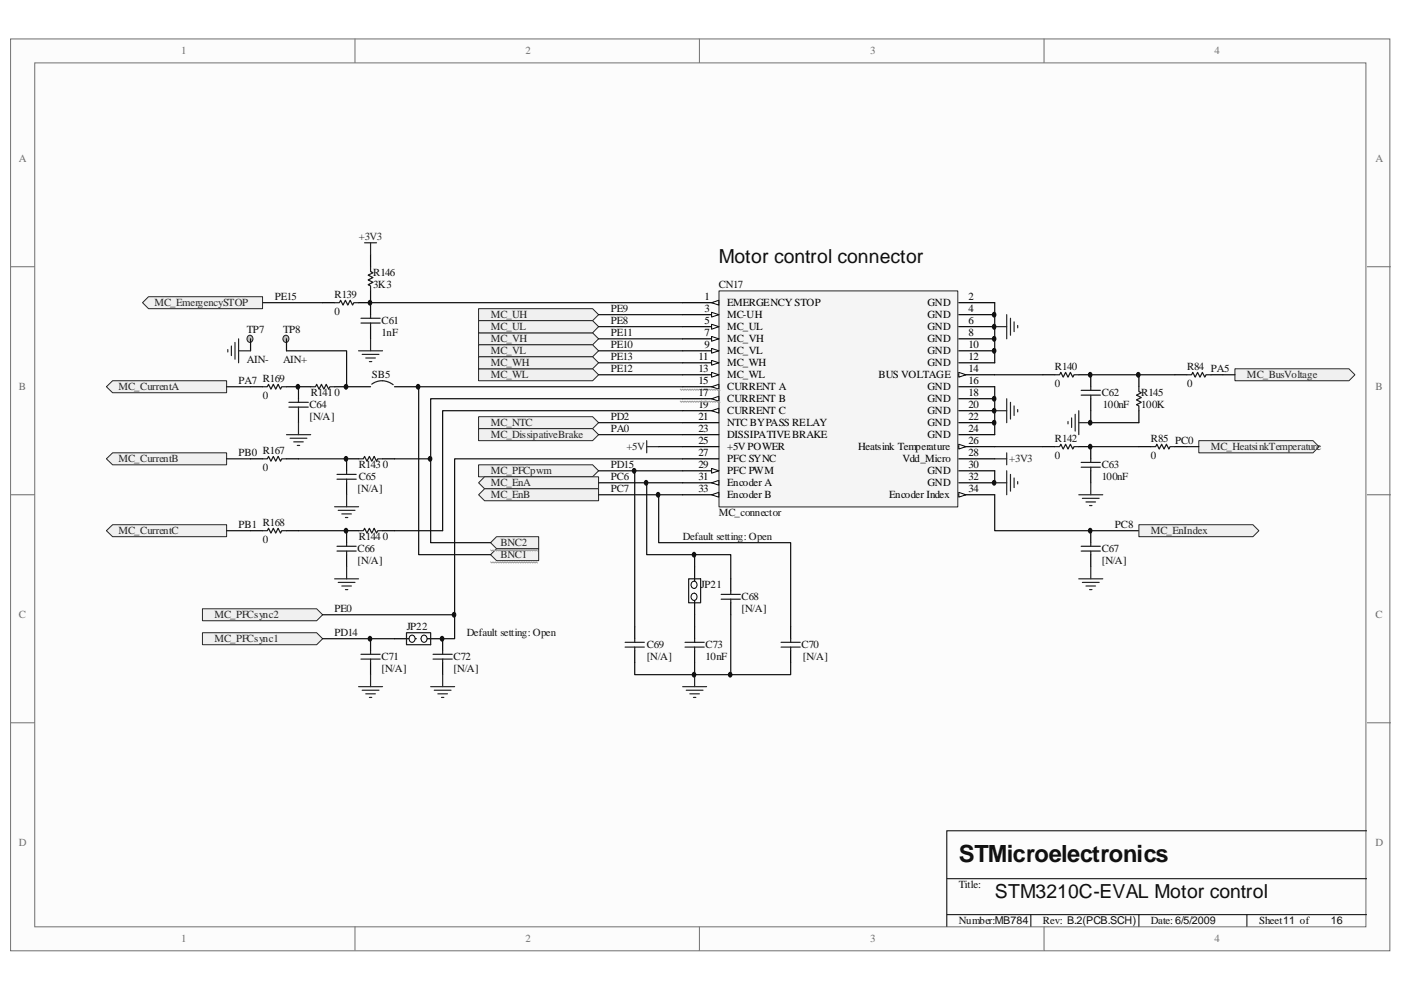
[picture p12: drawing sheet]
<svg xmlns="http://www.w3.org/2000/svg" width="297mm" height="210mm" viewBox="0 0 297 210" stroke-linecap="round" stroke-linejoin="round" font-family="sans-serif">
<path d="M2.3 8.3h292.4v193.3h-292.4z" fill="#fcfcfc"/>
<path d="M2.2 8.3h292.5v193.3h-292.5z" fill="none" stroke="#6e6e6e" stroke-width=".21"/>
<path d="M7.4 13.4h282.2v183.1h-282.2z" fill="#fcfcfc"/>
<g fill="none" stroke="#6e6e6e" stroke-width=".21">
<path d="M7.4 13.3h282.2v183.2h-282.2zM75.3 8.2v5.1M148.3 8.2v5.1M221.4 8.2v5.1M2.2 56.6h5.1M289.8 56.6h5.1M2.2 104.9h5.1M289.8 104.9h5.1M2.2 153.2h5.1M289.8 153.2h5.1M75.3 196.5v5.1M148.3 196.5v5.1"/>
<path d="M221.4 196.5v5.1"/>
</g>
<path d="M289.8 176.1h-89.1v20.4M200.7 186.3h89.1M200.7 193.9h89.1M218.6 193.9v2.6M241.5 193.9v2.6M264.4 193.9v2.6" fill="none" stroke="#000" stroke-width=".21"/>
<g fill="none" stroke="#000" stroke-width=".25">
<path d="M78.6 54v2.6M68.4 64.2h2.5M76 64.2h2.6M78.6 61.6v5.1M78.6 69.3v2.5M221.1 79.5h2.5M228.7 79.5h2.6v2.5M63.3 87.1v2.5M65.9 82h-2.6v2.5M70.9 82h2.6M76 97.3h-2.5v2.5M81.1 97.3h2.5"/>
<path d="M221.1 94.7h2.5M228.7 94.7h2.6v2.6M231.3 84.5v2.6M231.3 99.8v2.6M73.5 102.4v2.5M73.5 117.6v2.5M76 112.5h-2.5v2.6M81.1 112.5h2.5M231.3 112.5v2.6M231.3 117.6v2.5M89.3 135.4h4.5v2.6M134.6 132.9v2.5"/>
<path d="M134.6 138v2.5M147.3 132.9v2.5M147.3 138v2.5M167.6 132.9v2.5M167.6 138v2.5M93.8 140.5v2.5"/>
</g>
<g fill="none" stroke="#1c1c1c" stroke-width=".25">
<path d="M78.6 56.6v1l.5 .2-1 .5 1 .5-1 .6 1 .5-1 .5 .5 .2v1M70.9 64.2h1.1l.2-.5 .5 1 .5-1 .5 1 .5-1 .6 1 .2-.5h1M76.5 67.5h4.1M76.5 68.5h4.1M78.6 66.7v.8M78.6 68.5v.8M223.6 79.5h1.1l.2-.5 .5 1 .5-1 .5 1 .5-1 .6 1 .2-.5h1M61.3 85.3h4.1M61.3 86.3h4.1M63.3 84.5v.8M63.3 86.3v.8M65.9 82h1l.2-.5 .5 1 .6-1 .5 1 .5-1 .5 1 .2-.5h1"/>
<path d="M73.5 99.8v.8M76 97.3h1l.3-.5 .5 1 .5-1 .5 1 .5-1 .5 1 .3-.5h1M223.6 94.7h1.1l.2-.5 .5 1 .5-1 .5 1 .5-1 .6 1 .2-.5h1M229.2 82.8h4.1M229.2 83.8h4.1M229.2 98h4.1M229.2 99.1h4.1M231.3 82v.8M231.3 83.8v.7M231.3 97.3v.7M231.3 99.1v.7M71.5 100.6h4"/>
<path d="M71.5 101.6h4M71.5 115.8h4M71.5 116.8h4M73.5 101.6v.8M73.5 115.1v.7M73.5 116.8v.8M76 112.5h1l.3-.5 .5 1 .5-1 .5 1 .5-1 .5 1 .3-.5h1M229.2 115.8h4.1M229.2 116.8h4.1M231.3 115.1v.7M231.3 116.8v.8M91.8 138.7h4.1"/>
<path d="M91.8 139.7h4.1M93.8 138v.7M93.8 139.7v.8M132.5 136.2h4.1M132.5 137.2h4.1M134.6 135.4v.8M134.6 137.2v.8M145.2 136.2h4.1M145.2 137.2h4.1M147.3 135.4v.8M147.3 137.2v.8M165.6 136.2h4.1"/>
<path d="M165.6 137.2h4.1M167.6 135.4v.8M167.6 137.2v.8"/>
</g>
<g fill="none" stroke="#262626" stroke-width=".25">
<path d="M77.3 51.5h2.5M78.6 51.5v2.5M76 74.4h5.1M76.8 75.1h3.5M77.6 75.9h2M78.3 76.7h.5M78.6 71.8v2.6M210.9 69.3h2.5M213.4 66.7v5.1M214.2 67.5v3.6M215 68.2v2.1M215.8 69v.5"/>
<path d="M60.7 92.2h5.2M61.5 92.9h3.6M62.3 93.7h2M63 94.4h.5M63.3 89.6v2.6M137.1 93.4v2.6M137.1 94.7h2.6M210.9 97.3h2.5M210.9 87.1h2.5M213.4 84.5v5.1M213.4 96v2.6M213.4 99.8v5.1"/>
<path d="M214.2 85.3v3.6M215 86.1v2M215.8 86.8v.5M226.4 89.4v.5M227.2 88.6v2M228 87.8v3.6M228.7 87.1v5.1M228.7 89.6h2.6M70.9 107.4h5.1M71.7 108.2h3.6M72.5 109h2M73.2 109.7h.5"/>
<path d="M73.5 104.9v2.5M210.9 102.4h2.5M214.2 100.6v3.5M215 101.3v2.1M215.8 102.1v.5M228.7 104.9h5.1M229.5 105.7h3.5M230.2 106.4h2.1M231 107.2h.5M231.3 102.4v2.5M70.9 122.7h5.1M71.7 123.5h3.6"/>
<path d="M72.5 124.2h2M73.2 125h.5M73.5 120.1v2.6M228.7 122.7h5.1M229.5 123.5h3.5M230.2 124.2h2.1M231 125h.5M231.3 120.1v2.6M91.3 145.6h5.1M92.1 146.3h3.5M92.8 147.1h2.1M93.6 147.9h.5"/>
<path d="M93.8 143v2.6M144.7 145.6h5.1M145.5 146.3h3.6M146.3 147.1h2M147 147.9h.5M147.3 143v2.6"/>
</g>
<g fill="none" stroke="#0e0e0e" stroke-width=".25">
<path d="M55.7 64.2h12.7M210.9 64.2v12.7M210.9 79.5h10.2M63.3 97.3h10.2M139.7 94.7h5M210.9 94.7h10.2M210.9 82v10.2M231.3 94.7h10.2M63.3 112.5h10.2M144.7 104.9h-5v10.2h27.9v17.8M144.7 102.4h-7.6v15.2h10.2v2.5M134.6 140.5v2.5h33v-2.5"/>
<path d="M147.3 140.5v2.5"/>
</g>
<path d="M89.5 134.9a.68 .68 0 0 1 .9 .1 .68 .68 0 0 1 0 .9 .68 .68 0 0 1-.9 .1 .92 .92 0 0 1 0-1.1z" fill-rule="evenodd" fill="#fcfcfc"/>
<path d="M89.5 134.9a.68 .68 0 0 1 .9 .1 .68 .68 0 0 1 0 .9 .68 .68 0 0 1-.9 .1 .92 .92 0 0 1 0-1.1z" fill="none" stroke="#000" stroke-width=".21"/>
<path d="M83.6 135.4h4.7" fill="none" stroke="#000" stroke-width=".25"/>
<path d="M86.9 134.9a.68 .68 0 0 1 .9 .1 .68 .68 0 0 1 0 .9 .68 .68 0 0 1-.9 .1 .92 .92 0 0 1 0-1.1z" fill-rule="evenodd" fill="#fcfcfc"/>
<path d="M86.9 134.9a.68 .68 0 0 1 .9 .1 .68 .68 0 0 1 0 .9 .68 .68 0 0 1-.9 .1 .92 .92 0 0 1 0-1.1z" fill="none" stroke="#000" stroke-width=".21"/>
<path d="M76.5 138.7h4.1M76.5 139.7h4.1M78.6 138v.7M78.6 139.7v.8M86.2 134.2h5.1v2.5h-5.1z" fill="none" stroke="#1c1c1c" stroke-width=".25"/>
<path d="M78.6 135.4v2.6M78.6 140.5v2.5" fill="none" stroke="#000" stroke-width=".25"/>
<path d="M76 145.6h5.1M76.8 146.3h3.5M77.6 147.1h2M78.3 147.9h.5M78.6 143v2.6" fill="none" stroke="#262626" stroke-width=".25"/>
<path d="M152.5 61.7h50.6v45.8h-50.6z" fill="#f5f5f5"/>
<path d="M152.4 61.7h50.7v45.8h-50.7z" fill="none" stroke="#262626" stroke-width=".21"/>
<path d="M144.7 64.2h7.7" fill="none" stroke="#000" stroke-width=".25"/>
<path d="M150.9 64.2l1.5-.5v1z" fill="#fcfcfc"/>
<path d="M150.9 64.2l1.5-.5v1z" fill="none" stroke="#000" stroke-width=".21"/>
<path d="M144.7 66.7h7.7" fill="none" stroke="#000" stroke-width=".25"/>
<path d="M150.9 66.2l1.5 .5-1.5 .5z" fill="#fcfcfc"/>
<path d="M150.9 66.2l1.5 .5-1.5 .5z" fill="none" stroke="#000" stroke-width=".21"/>
<path d="M144.7 69.3h7.7" fill="none" stroke="#000" stroke-width=".25"/>
<path d="M150.9 68.7l1.5 .6-1.5 .5z" fill="#fcfcfc"/>
<path d="M150.9 68.7l1.5 .6-1.5 .5z" fill="none" stroke="#000" stroke-width=".21"/>
<path d="M144.7 71.8h7.7" fill="none" stroke="#000" stroke-width=".25"/>
<path d="M150.9 71.3l1.5 .5-1.5 .5z" fill="#fcfcfc"/>
<path d="M150.9 71.3l1.5 .5-1.5 .5z" fill="none" stroke="#000" stroke-width=".21"/>
<path d="M144.7 74.4h7.7" fill="none" stroke="#000" stroke-width=".25"/>
<path d="M150.9 73.9l1.5 .5-1.5 .5z" fill="#fcfcfc"/>
<path d="M150.9 73.9l1.5 .5-1.5 .5z" fill="none" stroke="#000" stroke-width=".21"/>
<path d="M144.7 76.9h7.7" fill="none" stroke="#000" stroke-width=".25"/>
<path d="M150.9 76.4l1.5 .5-1.5 .5z" fill="#fcfcfc"/>
<path d="M150.9 76.4l1.5 .5-1.5 .5z" fill="none" stroke="#000" stroke-width=".21"/>
<path d="M144.7 79.5h7.7" fill="none" stroke="#000" stroke-width=".25"/>
<path d="M150.9 79l1.5 .5-1.5 .5z" fill="#fcfcfc"/>
<path d="M150.9 79l1.5 .5-1.5 .5z" fill="none" stroke="#000" stroke-width=".21"/>
<path d="M144.7 82h7.7" fill="none" stroke="#000" stroke-width=".25"/>
<path d="M150.9 82l1.5-.5v1z" fill="#fcfcfc"/>
<path d="M150.9 82l1.5-.5v1z" fill="none" stroke="#000" stroke-width=".21"/>
<path d="M144.2 82.5l.3 .3 .2-.3 .3 .3 .2-.3 .3 .3 .3-.3 .2 .3 .3-.3 .2 .3 .3-.3 .2 .3 .3-.3 .2 .3 .3-.3 .2 .3 .3-.3 .2 .3 .3-.3 .3 .3 .2-.3 .3 .3 .2-.3 .3 .3 .3-.3 .2 .3 .3-.3 .2 .3 .3-.3 .2 .3 .3-.3 .2 .3 .3-.3 .3 .3" fill="none" stroke="#9f9f9f" stroke-width=".21"/>
<path d="M144.7 87.1h7.7" fill="none" stroke="#000" stroke-width=".25"/>
<path d="M150.9 87.1l1.5-.5v1z" fill="#fcfcfc"/>
<path d="M150.9 87.1l1.5-.5v1z" fill="none" stroke="#000" stroke-width=".21"/>
<path d="M144.7 84.5h7.7" fill="none" stroke="#000" stroke-width=".25"/>
<path d="M150.9 84.5l1.5-.5v1z" fill="#fcfcfc"/>
<path d="M150.9 84.5l1.5-.5v1z" fill="none" stroke="#000" stroke-width=".21"/>
<path d="M144.2 85l.3 .3 .2-.3 .3 .3 .2-.3 .3 .3 .3-.3 .2 .3 .3-.3 .2 .3 .3-.3 .2 .3 .3-.3 .2 .3 .3-.3 .2 .3 .3-.3 .2 .3 .3-.3 .3 .3 .2-.3 .3 .3 .2-.3 .3 .3 .3-.3 .2 .3 .3-.3 .2 .3 .3-.3 .2 .3 .3-.3 .2 .3 .3-.3 .3 .3" fill="none" stroke="#9f9f9f" stroke-width=".21"/>
<path d="M144.7 89.6h7.7M144.7 92.2h7.7M144.7 94.7h7.7M144.7 97.3h7.7M144.7 99.8h7.7" fill="none" stroke="#000" stroke-width=".25"/>
<path d="M150.9 99.3l1.5 .5-1.5 .5z" fill="#fcfcfc"/>
<path d="M150.9 99.3l1.5 .5-1.5 .5z" fill="none" stroke="#000" stroke-width=".21"/>
<path d="M144.7 102.4h7.7" fill="none" stroke="#000" stroke-width=".25"/>
<path d="M150.9 102.4l1.5-.5v1z" fill="#fcfcfc"/>
<path d="M150.9 102.4l1.5-.5v1z" fill="none" stroke="#000" stroke-width=".21"/>
<path d="M144.7 104.9h7.7" fill="none" stroke="#000" stroke-width=".25"/>
<path d="M150.9 104.9l1.5-.5v1z" fill="#fcfcfc"/>
<path d="M150.9 104.9l1.5-.5v1z" fill="none" stroke="#000" stroke-width=".21"/>
<path d="M203.3 64.2h7.6M203.3 66.7h7.6M203.3 69.3h7.6M203.3 71.8h7.6M203.3 74.4h7.6M203.3 76.9h7.6M203.3 79.5h7.6" fill="none" stroke="#000" stroke-width=".25"/>
<path d="M203.3 79l1.5 .5-1.5 .5z" fill="#fcfcfc"/>
<path d="M203.3 79l1.5 .5-1.5 .5z" fill="none" stroke="#000" stroke-width=".21"/>
<path d="M203.3 82h7.6M203.3 84.5h7.6M203.3 87.1h7.6M203.3 89.6h7.6M203.3 92.2h7.6M203.3 94.7h7.6" fill="none" stroke="#000" stroke-width=".25"/>
<path d="M203.3 94.2l1.5 .5-1.5 .5z" fill="#fcfcfc"/>
<path d="M203.3 94.2l1.5 .5-1.5 .5z" fill="none" stroke="#000" stroke-width=".21"/>
<path d="M203.3 97.3h7.6M203.3 99.8h7.6M203.3 102.4h7.6M203.3 104.9h7.6" fill="none" stroke="#000" stroke-width=".25"/>
<path d="M203.3 104.4l1.5 .5-1.5 .5z" fill="#fcfcfc"/>
<path d="M203.3 104.4l1.5 .5-1.5 .5z" fill="none" stroke="#000" stroke-width=".21"/>
<path d="M78.6 64.2h66.1M144.7 99.8h-10.1v33.1M144.7 97.3h-48.3v38.1h-2.6M210.9 99.8v2.6M210.9 104.9v7.6h30.6" fill="none" stroke="#0e0e0e" stroke-width=".25"/>
<path d="M30.2 64.2l1.3-1.3h24.2v2.5h-24.2z" fill-rule="evenodd" fill="#f0f0f0"/>
<path d="M30.2 64.2l1.3-1.3h24.2v2.5h-24.2z" fill="none" stroke="#262626" stroke-width=".21"/>
<path d="M22.6 82l1.3-1.3h24.1v2.6h-24.1z" fill-rule="evenodd" fill="#f0f0f0"/>
<path d="M22.6 82l1.3-1.3h24.1v2.6h-24.1z" fill="none" stroke="#262626" stroke-width=".21"/>
<path d="M22.6 97.3l1.3-1.3h24.1v2.6h-24.1z" fill-rule="evenodd" fill="#f0f0f0"/>
<path d="M22.6 97.3l1.3-1.3h24.1v2.6h-24.1z" fill="none" stroke="#262626" stroke-width=".21"/>
<path d="M22.6 112.5l1.3-1.2h24.1v2.5h-24.1z" fill-rule="evenodd" fill="#f0f0f0"/>
<path d="M22.6 112.5l1.3-1.2h24.1v2.5h-24.1z" fill="none" stroke="#262626" stroke-width=".21"/>
<path d="M42.9 134.2h24.2l1.3 1.2-1.3 1.3h-24.2z" fill-rule="evenodd" fill="#f0f0f0"/>
<path d="M42.9 134.2h24.2l1.3 1.2-1.3 1.3h-24.2z" fill="none" stroke="#262626" stroke-width=".21"/>
<path d="M68.4 135.4h15.2" fill="none" stroke="#0e0e0e" stroke-width=".25"/>
<path d="M42.9 129.1h24.2l1.3 1.2-1.3 1.3h-24.2z" fill-rule="evenodd" fill="#f0f0f0"/>
<path d="M42.9 129.1h24.2l1.3 1.2-1.3 1.3h-24.2z" fill="none" stroke="#262626" stroke-width=".21"/>
<path d="M68.4 130.3h28" fill="none" stroke="#0e0e0e" stroke-width=".25"/>
<path d="M101.5 78.2h24.1l1.3 1.3-1.3 1.2h-24.1z" fill-rule="evenodd" fill="#f0f0f0"/>
<path d="M101.5 78.2h24.1l1.3 1.3-1.3 1.2h-24.1z" fill="none" stroke="#262626" stroke-width=".21"/>
<path d="M101.5 70.6h24.1l1.3 1.2-1.3 1.3h-24.1z" fill-rule="evenodd" fill="#f0f0f0"/>
<path d="M101.5 70.6h24.1l1.3 1.2-1.3 1.3h-24.1z" fill="none" stroke="#262626" stroke-width=".21"/>
<path d="M101.5 73.1h24.1l1.3 1.3-1.3 1.2h-24.1z" fill-rule="evenodd" fill="#f0f0f0"/>
<path d="M101.5 73.1h24.1l1.3 1.3-1.3 1.2h-24.1z" fill="none" stroke="#262626" stroke-width=".21"/>
<path d="M101.5 65.4h24.1l1.3 1.3-1.3 1.3h-24.1z" fill-rule="evenodd" fill="#f0f0f0"/>
<path d="M101.5 65.4h24.1l1.3 1.3-1.3 1.3h-24.1z" fill="none" stroke="#262626" stroke-width=".21"/>
<path d="M101.5 68h24.1l1.3 1.3-1.3 1.3h-24.1z" fill-rule="evenodd" fill="#f0f0f0"/>
<path d="M101.5 68h24.1l1.3 1.3-1.3 1.3h-24.1z" fill="none" stroke="#262626" stroke-width=".21"/>
<path d="M101.5 75.6h24.1l1.3 1.3-1.3 1.3h-24.1z" fill-rule="evenodd" fill="#f0f0f0"/>
<path d="M101.5 75.6h24.1l1.3 1.3-1.3 1.3h-24.1z" fill="none" stroke="#262626" stroke-width=".21"/>
<path d="M126.9 66.7h17.8M126.9 69.3h17.8M126.9 71.8h17.8M126.9 74.4h17.8M126.9 76.9h17.8M126.9 79.5h17.8" fill="none" stroke="#0e0e0e" stroke-width=".25"/>
<path d="M101.5 88.3h24.1l1.3 1.3-1.3 1.3h-24.1z" fill-rule="evenodd" fill="#f0f0f0"/>
<path d="M101.5 88.3h24.1l1.3 1.3-1.3 1.3h-24.1z" fill="none" stroke="#262626" stroke-width=".21"/>
<path d="M101.5 90.9h24.1l1.3 1.3-1.3 1.2h-24.1z" fill-rule="evenodd" fill="#f0f0f0"/>
<path d="M101.5 90.9h24.1l1.3 1.3-1.3 1.2h-24.1z" fill="none" stroke="#262626" stroke-width=".21"/>
<path d="M126.9 89.6h17.8M126.9 92.2h17.8" fill="none" stroke="#0e0e0e" stroke-width=".25"/>
<path d="M101.5 98.6h24.1l1.3 1.2-1.3 1.3h-24.1z" fill-rule="evenodd" fill="#f0f0f0"/>
<path d="M101.5 98.6h24.1l1.3 1.2-1.3 1.3h-24.1z" fill="none" stroke="#262626" stroke-width=".21"/>
<path d="M101.5 102.4l1.2-1.3h24.2v2.5h-24.2z" fill-rule="evenodd" fill="#f0f0f0"/>
<path d="M101.5 102.4l1.2-1.3h24.2v2.5h-24.2z" fill="none" stroke="#262626" stroke-width=".21"/>
<path d="M101.5 104.9l1.2-1.3h24.2v2.6h-24.2z" fill-rule="evenodd" fill="#f0f0f0"/>
<path d="M101.5 104.9l1.2-1.3h24.2v2.6h-24.2z" fill="none" stroke="#262626" stroke-width=".21"/>
<path d="M126.9 99.8h7.7M126.9 102.4h10.2M126.9 104.9h12.8" fill="none" stroke="#0e0e0e" stroke-width=".25"/>
<path d="M254.2 93.4h24.2l1.3 1.3-1.3 1.3h-24.2z" fill-rule="evenodd" fill="#f0f0f0"/>
<path d="M254.2 93.4h24.2l1.3 1.3-1.3 1.3h-24.2z" fill="none" stroke="#262626" stroke-width=".21"/>
<path d="M261.8 78.2h24.2l1.3 1.3-1.3 1.2h-24.2z" fill-rule="evenodd" fill="#f0f0f0"/>
<path d="M261.8 78.2h24.2l1.3 1.3-1.3 1.2h-24.2z" fill="none" stroke="#262626" stroke-width=".21"/>
<path d="M241.5 111.3h24.1l1.3 1.2-1.3 1.3h-24.1z" fill-rule="evenodd" fill="#f0f0f0"/>
<path d="M241.5 111.3h24.1l1.3 1.2-1.3 1.3h-24.1z" fill="none" stroke="#262626" stroke-width=".21"/>
<path d="M241.5 79.5v2.5M241.5 87.1v2.5M147.3 120.1v4.7" fill="none" stroke="#000" stroke-width=".25"/>
<path d="M241.5 82v1l.5 .3-1 .5 1 .5-1 .5 1 .5-1 .5 .5 .3v1" fill="none" stroke="#1c1c1c" stroke-width=".25"/>
<path d="M231.3 79.5h17.8M231.3 87.1v2.5h10.2" fill="none" stroke="#0e0e0e" stroke-width=".25"/>
<path d="M146.7 123.5a.67 .67 0 0 1 .9 0 .67 .67 0 0 1 0 .9 .67 .67 0 0 1-.9 .1 .86 .86 0 0 1 0-1z" fill-rule="evenodd" fill="#fcfcfc"/>
<path d="M146.7 123.5a.67 .67 0 0 1 .9 0 .67 .67 0 0 1 0 .9 .67 .67 0 0 1-.9 .1 .86 .86 0 0 1 0-1z" fill="none" stroke="#000" stroke-width=".21"/>
<path d="M147.3 125.8v4.5" fill="none" stroke="#000" stroke-width=".25"/>
<path d="M146.7 126a.67 .67 0 0 1 .9 .1 .67 .67 0 0 1 0 .9 .67 .67 0 0 1-.9 .1 .86 .86 0 0 1 0-1.1z" fill-rule="evenodd" fill="#fcfcfc"/>
<path d="M146.7 126a.67 .67 0 0 1 .9 .1 .67 .67 0 0 1 0 .9 .67 .67 0 0 1-.9 .1 .86 .86 0 0 1 0-1.1z" fill="none" stroke="#000" stroke-width=".21"/>
<path d="M146 122.7h2.5v5.1h-2.5zM152.9 126h4.1M152.9 127h4.1M154.9 125.3v.7M154.9 127v.8" fill="none" stroke="#1c1c1c" stroke-width=".25"/>
<path d="M147.3 117.6h7.6v5.1M147.3 130.3v2.6M154.9 130.3v12.7" fill="none" stroke="#0e0e0e" stroke-width=".25"/>
<path d="M154.9 122.7v2.6M154.9 127.8v2.5" fill="none" stroke="#000" stroke-width=".25"/>
<path d="M104 117.6l1.3-1.3h8.9v2.6h-8.9z" fill-rule="evenodd" fill="#f0f0f0"/>
<path d="M104 117.6l1.3-1.3h8.9v2.6h-8.9z" fill="none" stroke="#262626" stroke-width=".21"/>
<path d="M104 119.1l.3 .3 .2-.3 .3 .3 .2-.3 .3 .3 .2-.3 .3 .3 .2-.3 .3 .3 .2-.3 .3 .3 .3-.3 .2 .3 .3-.3 .3 .3 .2-.3 .3 .3 .2-.3 .3 .3 .2-.3 .3 .3 .2-.3 .3 .3 .2-.3 .3 .3 .3-.3 .2 .3 .3-.3 .2 .3 .3-.3 .2 .3 .3-.3 .2 .3 .3-.3 .2 .3 .3-.3 .2 .3 .3-.3 .3 .3" fill="none" stroke="#9f9f9f" stroke-width=".21"/>
<path d="M104 115.1l1.3-1.3h8.9v2.5h-8.9z" fill-rule="evenodd" fill="#f0f0f0"/>
<path d="M104 115.1l1.3-1.3h8.9v2.5h-8.9z" fill="none" stroke="#262626" stroke-width=".21"/>
<path d="M104 116.6l.3 .2 .2-.2 .3 .2 .2-.2 .3 .2 .2-.2 .3 .2 .2-.2 .3 .2 .2-.2 .3 .2 .3-.2 .2 .2 .3-.2 .3 .2 .2-.2 .3 .2 .2-.2 .3 .2 .2-.2 .3 .2 .2-.2 .3 .2 .2-.2 .3 .2 .3-.2 .2 .2 .3-.2 .2 .2 .3-.2 .2 .2 .3-.2 .2 .2 .3-.2 .2 .2 .3-.2 .2 .2 .3-.2 .3 .2" fill="none" stroke="#9f9f9f" stroke-width=".21"/>
<path d="M259.3 79.5h2.5M48 82h5.1M48 97.3h5.1M91.3 97.3v17.8h12.7M144.7 84.5h-53.4v12.8h-7.7M144.7 82h-55.9v35.6h15.2M144.7 87.1h-50.9v25.4h-10.2M251.6 94.7h2.6M48 112.5h5.1" fill="none" stroke="#0e0e0e" stroke-width=".25"/>
<path d="M249.1 79.5h2.5M256.7 79.5h2.6M53.1 82h2.6M53.1 97.3h2.6M60.7 82h2.6M60.7 97.3h2.6M73.5 82h5.1M83.6 82h5.2M241.5 94.7h2.5M249.1 94.7h2.5M53.1 112.5h2.6M60.7 112.5h2.6" fill="none" stroke="#000" stroke-width=".25"/>
<path d="M251.6 79.5h1l.3-.5 .5 1 .5-1 .5 1 .5-1 .5 1 .3-.5h1M55.7 82h1l.2-.5 .5 1 .6-1 .5 1 .5-1 .5 1 .2-.5h1M55.7 97.3h1l.2-.5 .5 1 .6-1 .5 1 .5-1 .5 1 .2-.5h1M78.8 81.4a3.7 3.7 0 0 1 4.6 .2M244 94.7h1l.3-.5 .5 1 .5-1 .5 1 .5-1 .5 1 .3-.5h1M55.7 112.5h1l.2-.5 .5 1 .6-1 .5 1 .5-1 .5 1 .2-.5h1" fill="none" stroke="#1c1c1c" stroke-width=".25"/>
<path d="M60.2 71.3a.67 .67 0 0 1 .9 .1 .67 .67 0 0 1 0 .9 .67 .67 0 0 1-.9 .1 .86 .86 0 0 1 0-1.1z" fill-rule="evenodd" fill="#c0c0c0"/>
<path d="M60.2 71.3a.67 .67 0 0 1 .9 .1 .67 .67 0 0 1 0 .9 .67 .67 0 0 1-.9 .1 .86 .86 0 0 1 0-1.1z" fill="none" stroke="#1c1c1c" stroke-width=".21"/>
<path d="M60.7 71.8v2.6" fill="none" stroke="#000" stroke-width=".25"/>
<path d="M52.6 71.3a.67 .67 0 0 1 .9 .1 .67 .67 0 0 1 0 .9 .67 .67 0 0 1-.9 .1 .86 .86 0 0 1 0-1.1z" fill-rule="evenodd" fill="#c0c0c0"/>
<path d="M52.6 71.3a.67 .67 0 0 1 .9 .1 .67 .67 0 0 1 0 .9 .67 .67 0 0 1-.9 .1 .86 .86 0 0 1 0-1.1z" fill="none" stroke="#1c1c1c" stroke-width=".21"/>
<path d="M53.1 71.8v2.6" fill="none" stroke="#000" stroke-width=".25"/>
<path d="M60.7 74.4h12.8v7.6" fill="none" stroke="#0e0e0e" stroke-width=".25"/>
<path d="M48.3 74.1v.5M49.1 73.4v2M49.8 72.6v3.6M50.6 71.8v5.1M50.6 74.4h2.5" fill="none" stroke="#262626" stroke-width=".25"/>
<path d="M63 81.6a.46 .46 0 0 1 .5 .4 .46 .46 0 0 1-.5 .4 .61 .61 0 0 1 0-.8z" fill-rule="evenodd" fill="#0e0e0e"/>
<path d="M63 81.6a.46 .46 0 0 1 .5 .4 .46 .46 0 0 1-.5 .4 .61 .61 0 0 1 0-.8z" fill="none" stroke="#0e0e0e" stroke-width=".21"/>
<path d="M73.2 112.1a.46 .46 0 0 1 .5 .4 .46 .46 0 0 1-.5 .5 .61 .61 0 0 1 0-.9z" fill-rule="evenodd" fill="#0e0e0e"/>
<path d="M73.2 112.1a.46 .46 0 0 1 .5 .4 .46 .46 0 0 1-.5 .5 .61 .61 0 0 1 0-.9z" fill="none" stroke="#0e0e0e" stroke-width=".21"/>
<path d="M73.2 96.8a.45 .45 0 0 1 .5 .5 .45 .45 0 0 1-.5 .4 .6 .6 0 0 1 0-.9z" fill-rule="evenodd" fill="#0e0e0e"/>
<path d="M73.2 96.8a.45 .45 0 0 1 .5 .5 .45 .45 0 0 1-.5 .4 .6 .6 0 0 1 0-.9z" fill="none" stroke="#0e0e0e" stroke-width=".21"/>
<path d="M73.2 81.6a.46 .46 0 0 1 .5 .4 .46 .46 0 0 1-.5 .4 .61 .61 0 0 1 0-.8z" fill-rule="evenodd" fill="#0e0e0e"/>
<path d="M73.2 81.6a.46 .46 0 0 1 .5 .4 .46 .46 0 0 1-.5 .4 .61 .61 0 0 1 0-.8z" fill="none" stroke="#0e0e0e" stroke-width=".21"/>
<path d="M78.2 135a.46 .46 0 0 1 .6 .4 .46 .46 0 0 1-.6 .5 .61 .61 0 0 1 0-.9z" fill-rule="evenodd" fill="#0e0e0e"/>
<path d="M78.2 135a.46 .46 0 0 1 .6 .4 .46 .46 0 0 1-.6 .5 .61 .61 0 0 1 0-.9z" fill="none" stroke="#0e0e0e" stroke-width=".21"/>
<path d="M78.2 63.7a.45 .45 0 0 1 .6 .5 .45 .45 0 0 1-.6 .4 .6 .6 0 0 1 0-.9z" fill-rule="evenodd" fill="#0e0e0e"/>
<path d="M78.2 63.7a.45 .45 0 0 1 .6 .5 .45 .45 0 0 1-.6 .4 .6 .6 0 0 1 0-.9z" fill="none" stroke="#0e0e0e" stroke-width=".21"/>
<path d="M88.4 81.6a.46 .46 0 0 1 .6 .4 .46 .46 0 0 1-.6 .4 .61 .61 0 0 1 0-.8z" fill-rule="evenodd" fill="#0e0e0e"/>
<path d="M88.4 81.6a.46 .46 0 0 1 .6 .4 .46 .46 0 0 1-.6 .4 .61 .61 0 0 1 0-.8z" fill="none" stroke="#0e0e0e" stroke-width=".21"/>
<path d="M91 96.8a.45 .45 0 0 1 .6 .5 .45 .45 0 0 1-.6 .4 .6 .6 0 0 1 0-.9z" fill-rule="evenodd" fill="#0e0e0e"/>
<path d="M91 96.8a.45 .45 0 0 1 .6 .5 .45 .45 0 0 1-.6 .4 .6 .6 0 0 1 0-.9z" fill="none" stroke="#0e0e0e" stroke-width=".21"/>
<path d="M93.5 135a.46 .46 0 0 1 .6 .4 .46 .46 0 0 1-.6 .5 .61 .61 0 0 1 0-.9z" fill-rule="evenodd" fill="#0e0e0e"/>
<path d="M93.5 135a.46 .46 0 0 1 .6 .4 .46 .46 0 0 1-.6 .5 .61 .61 0 0 1 0-.9z" fill="none" stroke="#0e0e0e" stroke-width=".21"/>
<path d="M96.1 129.9a.45 .45 0 0 1 .5 .4 .45 .45 0 0 1-.5 .5 .6 .6 0 0 1 0-.9z" fill-rule="evenodd" fill="#0e0e0e"/>
<path d="M96.1 129.9a.45 .45 0 0 1 .5 .4 .45 .45 0 0 1-.5 .5 .6 .6 0 0 1 0-.9z" fill="none" stroke="#0e0e0e" stroke-width=".21"/>
<path d="M134.3 99.4a.45 .45 0 0 1 .5 .4 .45 .45 0 0 1-.5 .5 .6 .6 0 0 1 0-.9z" fill-rule="evenodd" fill="#0e0e0e"/>
<path d="M134.3 99.4a.45 .45 0 0 1 .5 .4 .45 .45 0 0 1-.5 .5 .6 .6 0 0 1 0-.9z" fill="none" stroke="#0e0e0e" stroke-width=".21"/>
<path d="M136.8 101.9a.45 .45 0 0 1 .6 .5 .45 .45 0 0 1-.6 .4 .6 .6 0 0 1 0-.9z" fill-rule="evenodd" fill="#0e0e0e"/>
<path d="M136.8 101.9a.45 .45 0 0 1 .6 .5 .45 .45 0 0 1-.6 .4 .6 .6 0 0 1 0-.9z" fill="none" stroke="#0e0e0e" stroke-width=".21"/>
<path d="M139.3 104.5a.45 .45 0 0 1 .6 .4 .45 .45 0 0 1-.6 .4 .6 .6 0 0 1 0-.8z" fill-rule="evenodd" fill="#0e0e0e"/>
<path d="M139.3 104.5a.45 .45 0 0 1 .6 .4 .45 .45 0 0 1-.6 .4 .6 .6 0 0 1 0-.8z" fill="none" stroke="#0e0e0e" stroke-width=".21"/>
<path d="M147 142.6a.45 .45 0 0 1 .5 .4 .45 .45 0 0 1-.5 .5 .6 .6 0 0 1 0-.9z" fill-rule="evenodd" fill="#0e0e0e"/>
<path d="M147 142.6a.45 .45 0 0 1 .5 .4 .45 .45 0 0 1-.5 .5 .6 .6 0 0 1 0-.9z" fill="none" stroke="#0e0e0e" stroke-width=".21"/>
<path d="M147 117.2a.45 .45 0 0 1 .5 .4 .45 .45 0 0 1-.5 .4 .6 .6 0 0 1 0-.8z" fill-rule="evenodd" fill="#0e0e0e"/>
<path d="M147 117.2a.45 .45 0 0 1 .5 .4 .45 .45 0 0 1-.5 .4 .6 .6 0 0 1 0-.8z" fill="none" stroke="#0e0e0e" stroke-width=".21"/>
<path d="M154.6 142.6a.45 .45 0 0 1 .6 .4 .45 .45 0 0 1-.6 .5 .6 .6 0 0 1 0-.9z" fill-rule="evenodd" fill="#0e0e0e"/>
<path d="M154.6 142.6a.45 .45 0 0 1 .6 .4 .45 .45 0 0 1-.6 .5 .6 .6 0 0 1 0-.9z" fill="none" stroke="#0e0e0e" stroke-width=".21"/>
<path d="M210.6 101.9a.45 .45 0 0 1 .6 .5 .45 .45 0 0 1-.6 .4 .6 .6 0 0 1 0-.9z" fill-rule="evenodd" fill="#0e0e0e"/>
<path d="M210.6 101.9a.45 .45 0 0 1 .6 .5 .45 .45 0 0 1-.6 .4 .6 .6 0 0 1 0-.9z" fill="none" stroke="#0e0e0e" stroke-width=".21"/>
<path d="M210.6 89.2a.45 .45 0 0 1 .6 .4 .45 .45 0 0 1-.6 .5 .6 .6 0 0 1 0-.9z" fill-rule="evenodd" fill="#0e0e0e"/>
<path d="M210.6 89.2a.45 .45 0 0 1 .6 .4 .45 .45 0 0 1-.6 .5 .6 .6 0 0 1 0-.9z" fill="none" stroke="#0e0e0e" stroke-width=".21"/>
<path d="M210.6 86.6a.45 .45 0 0 1 .6 .5 .45 .45 0 0 1-.6 .4 .6 .6 0 0 1 0-.9z" fill-rule="evenodd" fill="#0e0e0e"/>
<path d="M210.6 86.6a.45 .45 0 0 1 .6 .5 .45 .45 0 0 1-.6 .4 .6 .6 0 0 1 0-.9z" fill="none" stroke="#0e0e0e" stroke-width=".21"/>
<path d="M210.6 84.1a.46 .46 0 0 1 .6 .4 .46 .46 0 0 1-.6 .5 .61 .61 0 0 1 0-.9z" fill-rule="evenodd" fill="#0e0e0e"/>
<path d="M210.6 84.1a.46 .46 0 0 1 .6 .4 .46 .46 0 0 1-.6 .5 .61 .61 0 0 1 0-.9z" fill="none" stroke="#0e0e0e" stroke-width=".21"/>
<path d="M210.6 73.9a.45 .45 0 0 1 .6 .5 .45 .45 0 0 1-.6 .4 .6 .6 0 0 1 0-.9z" fill-rule="evenodd" fill="#0e0e0e"/>
<path d="M210.6 73.9a.45 .45 0 0 1 .6 .5 .45 .45 0 0 1-.6 .4 .6 .6 0 0 1 0-.9z" fill="none" stroke="#0e0e0e" stroke-width=".21"/>
<path d="M210.6 71.4a.45 .45 0 0 1 .6 .4 .45 .45 0 0 1-.6 .5 .6 .6 0 0 1 0-.9z" fill-rule="evenodd" fill="#0e0e0e"/>
<path d="M210.6 71.4a.45 .45 0 0 1 .6 .4 .45 .45 0 0 1-.6 .5 .6 .6 0 0 1 0-.9z" fill="none" stroke="#0e0e0e" stroke-width=".21"/>
<path d="M210.6 68.8a.47 .47 0 0 1 .6 .5 .47 .47 0 0 1-.6 .4 .64 .64 0 0 1 0-.9z" fill-rule="evenodd" fill="#0e0e0e"/>
<path d="M210.6 68.8a.47 .47 0 0 1 .6 .5 .47 .47 0 0 1-.6 .4 .64 .64 0 0 1 0-.9z" fill="none" stroke="#0e0e0e" stroke-width=".21"/>
<path d="M210.6 66.3a.45 .45 0 0 1 .6 .4 .45 .45 0 0 1-.6 .5 .6 .6 0 0 1 0-.9z" fill-rule="evenodd" fill="#0e0e0e"/>
<path d="M210.6 66.3a.45 .45 0 0 1 .6 .4 .45 .45 0 0 1-.6 .5 .6 .6 0 0 1 0-.9z" fill="none" stroke="#0e0e0e" stroke-width=".21"/>
<path d="M230.9 112.1a.46 .46 0 0 1 .6 .4 .46 .46 0 0 1-.6 .5 .61 .61 0 0 1 0-.9z" fill-rule="evenodd" fill="#0e0e0e"/>
<path d="M230.9 112.1a.46 .46 0 0 1 .6 .4 .46 .46 0 0 1-.6 .5 .61 .61 0 0 1 0-.9z" fill="none" stroke="#0e0e0e" stroke-width=".21"/>
<path d="M230.9 94.3a.45 .45 0 0 1 .6 .4 .45 .45 0 0 1-.6 .4 .6 .6 0 0 1 0-.8z" fill-rule="evenodd" fill="#0e0e0e"/>
<path d="M230.9 94.3a.45 .45 0 0 1 .6 .4 .45 .45 0 0 1-.6 .4 .6 .6 0 0 1 0-.8z" fill="none" stroke="#0e0e0e" stroke-width=".21"/>
<path d="M230.9 89.2a.45 .45 0 0 1 .6 .4 .45 .45 0 0 1-.6 .5 .6 .6 0 0 1 0-.9z" fill-rule="evenodd" fill="#0e0e0e"/>
<path d="M230.9 89.2a.45 .45 0 0 1 .6 .4 .45 .45 0 0 1-.6 .5 .6 .6 0 0 1 0-.9z" fill="none" stroke="#0e0e0e" stroke-width=".21"/>
<path d="M230.9 79a.46 .46 0 0 1 .6 .5 .46 .46 0 0 1-.6 .4 .61 .61 0 0 1 0-.9z" fill-rule="evenodd" fill="#0e0e0e"/>
<path d="M230.9 79a.46 .46 0 0 1 .6 .5 .46 .46 0 0 1-.6 .4 .61 .61 0 0 1 0-.9z" fill="none" stroke="#0e0e0e" stroke-width=".21"/>
<path d="M241.1 79a.46 .46 0 0 1 .6 .5 .46 .46 0 0 1-.6 .4 .61 .61 0 0 1 0-.9z" fill-rule="evenodd" fill="#0e0e0e"/>
<path d="M241.1 79a.46 .46 0 0 1 .6 .5 .46 .46 0 0 1-.6 .4 .61 .61 0 0 1 0-.9z" fill="none" stroke="#0e0e0e" stroke-width=".21"/>
<text font-size="5" fill="#0e0e0e" x="203.3" y="182.7">STMicroelectronics</text>
<g font-size="4.1" fill="#0e0e0e">
<text x="152.4" y="55.7">Motor control connector</text>
<text x="210.9" y="190.5">STM3210C-EVAL Motor control</text>
</g>
<g font-size="2.3" fill="#706f64">
<text x="38.4" y="11.5">1</text>
<text x="111.4" y="11.5">2</text>
<text x="184.5" y="11.5">3</text>
<text x="257.5" y="11.5">4</text>
<text x="4" y="34.4">A</text>
<text x="291.6" y="34.4">A</text>
<text x="4" y="82.7">B</text>
<text x="291.6" y="82.7">B</text>
<text x="4" y="131.1">C</text>
<text x="291.6" y="131.1">C</text>
<text x="4" y="179.4">D</text>
<text x="291.6" y="179.4">D</text>
<text x="38.4" y="199.8">1</text>
<text x="111.4" y="199.8">2</text>
<text x="184.5" y="199.8">3</text>
<text x="257.5" y="199.8">4</text>
</g>
<g font-size="2.3" fill="#262626">
<text x="76.1" y="50.9">+3V3</text>
<text x="32.8" y="64.9">MC_EmergencySTOP</text>
<text x="104.1" y="67.5">MC_UH</text>
<text x="104.1" y="70">MC_UL</text>
<text x="104.1" y="72.6">MC_VH</text>
<text x="104.1" y="75.1">MC_VL</text>
<text x="104.1" y="77.6">MC_WH</text>
<text x="25.1" y="82.7">MC_CurrentA</text>
<text x="104.1" y="80.2">MC_WL</text>
<text x="264.4" y="80.2">MC_BusVoltage</text>
<text x="104.1" y="90.4">MC_NTC</text>
<text x="104.1" y="92.9">MC_DissipativeBrake</text>
<text x="132.8" y="95.5">+5V</text>
<text x="256.7" y="95.5">MC_HeatsinkTemperature</text>
<text x="25.1" y="98">MC_CurrentB</text>
<text x="104.1" y="100.5">MC_PFCpwm</text>
<text x="214" y="98">+3V3</text>
<text x="104.1" y="103.1">MC_EnA</text>
<text x="104.1" y="105.6">MC_EnB</text>
<text x="25.1" y="113.3">MC_CurrentC</text>
<text x="244" y="113.3">MC_EnIndex</text>
<text x="106.1" y="118.4">BNC1</text>
<text x="106.1" y="115.8">BNC2</text>
<text x="45.5" y="131.1">MC_PFCsync2</text>
<text x="45.5" y="136.1">MC_PFCsync1</text>
</g>
<g font-size="2.3" fill="#0e0e0e">
<text x="79.1" y="58.6">R146</text>
<text x="58.2" y="63.7">PE15</text>
<text x="70.9" y="63.2">R139</text>
<text x="79.1" y="61.1">3K3</text>
<text x="152.4" y="61.1">CN17</text>
<text x="52.4" y="70.5">TP7</text>
<text x="60" y="70.5">TP8</text>
<text x="70.9" y="66.7">0</text>
<text x="80.9" y="68.7">C61</text>
<text x="80.9" y="71.3">1nF</text>
<text x="129.5" y="66.2">PE9</text>
<text x="129.5" y="68.7">PE8</text>
<text x="129.5" y="71.3">PE11</text>
<text x="52.4" y="76.9">AIN-</text>
<text x="60" y="76.9">AIN+</text>
<text x="129.5" y="73.8">PE10</text>
<text x="129.5" y="76.4">PE13</text>
<text x="50.6" y="81.4">PA7 R169</text>
<text x="65.9" y="84">R1410</text>
<text x="78.9" y="80.2">SB5</text>
<text x="129.5" y="78.9">PE12</text>
<text x="223.6" y="78.4">R140</text>
<text x="223.6" y="82">0</text>
<text x="233.6" y="84">C62</text>
<text x="242" y="84">R145</text>
<text x="251.7" y="78.4">R84 PA5</text>
<text x="251.7" y="82">0</text>
<text x="55.7" y="84.5">0</text>
<text x="65.6" y="86.6">C64</text>
<text x="65.6" y="89.1">[N/A]</text>
<text x="129.5" y="89.1">PD2</text>
<text x="233.8" y="86.6">100nF</text>
<text x="242" y="86.6">100K</text>
<text x="129.5" y="91.7">PA0</text>
<text x="223.6" y="93.7">R142</text>
<text x="244" y="93.7">R85 PC0</text>
<text x="50.6" y="96.7">PB0 R167</text>
<text x="55.7" y="99.8">0</text>
<text x="76.1" y="101.8">C65</text>
<text x="76.1" y="99.3">R1430</text>
<text x="129.5" y="99.3">PD15</text>
<text x="129.5" y="101.8">PC6</text>
<text x="223.6" y="97.2">0</text>
<text x="233.6" y="99.3">C63</text>
<text x="233.6" y="101.8">100nF</text>
<text x="244" y="97.2">0</text>
<text x="75.8" y="104.4">[N/A]</text>
<text x="129.5" y="104.4">PC7</text>
<text x="50.6" y="112">PB1 R168</text>
<text x="152.4" y="109.4">MC_connector</text>
<text x="236.4" y="112">PC8</text>
<text x="55.7" y="115.1">0</text>
<text x="75.8" y="117.1">C66</text>
<text x="75.8" y="119.6">[N/A]</text>
<text x="76.1" y="114.6">R1440</text>
<text x="233.6" y="117.1">C67</text>
<text x="233.6" y="119.6">[N/A]</text>
<text x="148.6" y="124.7">JP21</text>
<text x="70.9" y="129.8">PE0</text>
<text x="157.2" y="127.3">C68</text>
<text x="157.2" y="129.8">[N/A]</text>
<text x="70.9" y="134.9">PD14</text>
<text x="86.2" y="133.6">JP22</text>
<text x="137.1" y="137.5">C69</text>
<text x="149.6" y="137.5">C73</text>
<text x="170" y="137.5">C70</text>
<text x="80.9" y="140">C71</text>
<text x="80.9" y="142.5">[N/A]</text>
<text x="96.1" y="140">C72</text>
<text x="96.1" y="142.5">[N/A]</text>
<text x="137.1" y="140">[N/A]</text>
<text x="149.6" y="140">10nF</text>
<text x="170.2" y="140">[N/A]</text>
<text x="203.3" y="188.3">Title:</text>
<text x="203.3" y="196">Number:MB784</text>
<text x="221.1" y="196">Rev: B.2(PCB.SCH)</text>
<text x="244" y="196">Date:6/5/2009</text>
<text x="267" y="196">Sheet11 of</text>
<text x="282.2" y="196">16</text>
</g>
<g font-size="2.3">
<text x="149.3" y="63.7">1</text>
<text x="154.2" y="64.9">EMERGENCY STOP</text>
<text x="196.7" y="64.9">GND</text>
<text x="205.4" y="63.7">2</text>
<text x="149.3" y="66.2">3</text>
<text x="149.3" y="68.7">5</text>
<text x="149.3" y="71.3">7</text>
<text x="154.2" y="67.5">MC-UH</text>
<text x="154.2" y="70">MC_UL</text>
<text x="196.7" y="67.5">GND</text>
<text x="196.7" y="70">GND</text>
<text x="205.4" y="66.2">4</text>
<text x="205.4" y="68.7">6</text>
<text x="205.4" y="71.3">8</text>
<text x="148.1" y="76.4">11</text>
<text x="149.3" y="73.8">9</text>
<text x="154.2" y="72.6">MC_VH</text>
<text x="154.2" y="75.1">MC_VL</text>
<text x="154.2" y="77.6">MC_WH</text>
<text x="196.7" y="72.6">GND</text>
<text x="196.7" y="75.1">GND</text>
<text x="196.7" y="77.6">GND</text>
<text x="205.4" y="73.8">10</text>
<text x="205.4" y="76.4">12</text>
<text x="148.1" y="78.9">13</text>
<text x="148.1" y="81.4">15</text>
<text x="148.1" y="84">17</text>
<text x="154.2" y="80.2">MC_WL</text>
<text x="154.2" y="82.7">CURRENT A</text>
<text x="186.3" y="80.2">BUS VOLTAGE</text>
<text x="196.7" y="82.7">GND</text>
<text x="205.4" y="78.9">14</text>
<text x="205.4" y="81.4">16</text>
<text x="205.4" y="84">18</text>
<text x="148.1" y="86.6">19</text>
<text x="148.1" y="89.1">21</text>
<text x="154.2" y="87.8">CURRENT C</text>
<text x="154.2" y="85.3">CURRENT B</text>
<text x="196.7" y="85.3">GND</text>
<text x="196.7" y="87.8">GND</text>
<text x="205.4" y="86.6">20</text>
<text x="205.4" y="89.1">22</text>
<text x="148.1" y="91.7">23</text>
<text x="148.1" y="94.2">25</text>
<text x="154.2" y="90.4">NTC BYPASS RELAY</text>
<text x="154.2" y="92.9">DISSIPATIVE BRAKE</text>
<text x="154.2" y="95.5">+5V POWER</text>
<text x="181.9" y="95.5">Heatsink Temperature</text>
<text x="196.7" y="90.4">GND</text>
<text x="196.7" y="92.9">GND</text>
<text x="205.4" y="94.2">26</text>
<text x="205.4" y="91.7">24</text>
<text x="148.1" y="96.7">27</text>
<text x="148.1" y="99.3">29</text>
<text x="148.1" y="101.8">31</text>
<text x="154.2" y="98">PFC SYNC</text>
<text x="154.2" y="100.5">PFC PWM</text>
<text x="191.3" y="98">Vdd_Micro</text>
<text x="196.7" y="100.5">GND</text>
<text x="205.4" y="96.7">28</text>
<text x="205.4" y="99.3">30</text>
<text x="205.4" y="101.8">32</text>
<text x="148.1" y="104.4">33</text>
<text x="154.2" y="103.1">Encoder A</text>
<text x="154.2" y="105.6">Encoder B</text>
<text x="188.5" y="105.6">Encoder Index</text>
<text x="196.7" y="103.1">GND</text>
<text x="205.4" y="104.4">34</text>
</g>
<g font-size="2.3" fill="#131313">
<text x="144.8" y="114.6">Default setting: Open</text>
<text x="99" y="134.9">Default setting: Open</text>
</g>
</svg>
